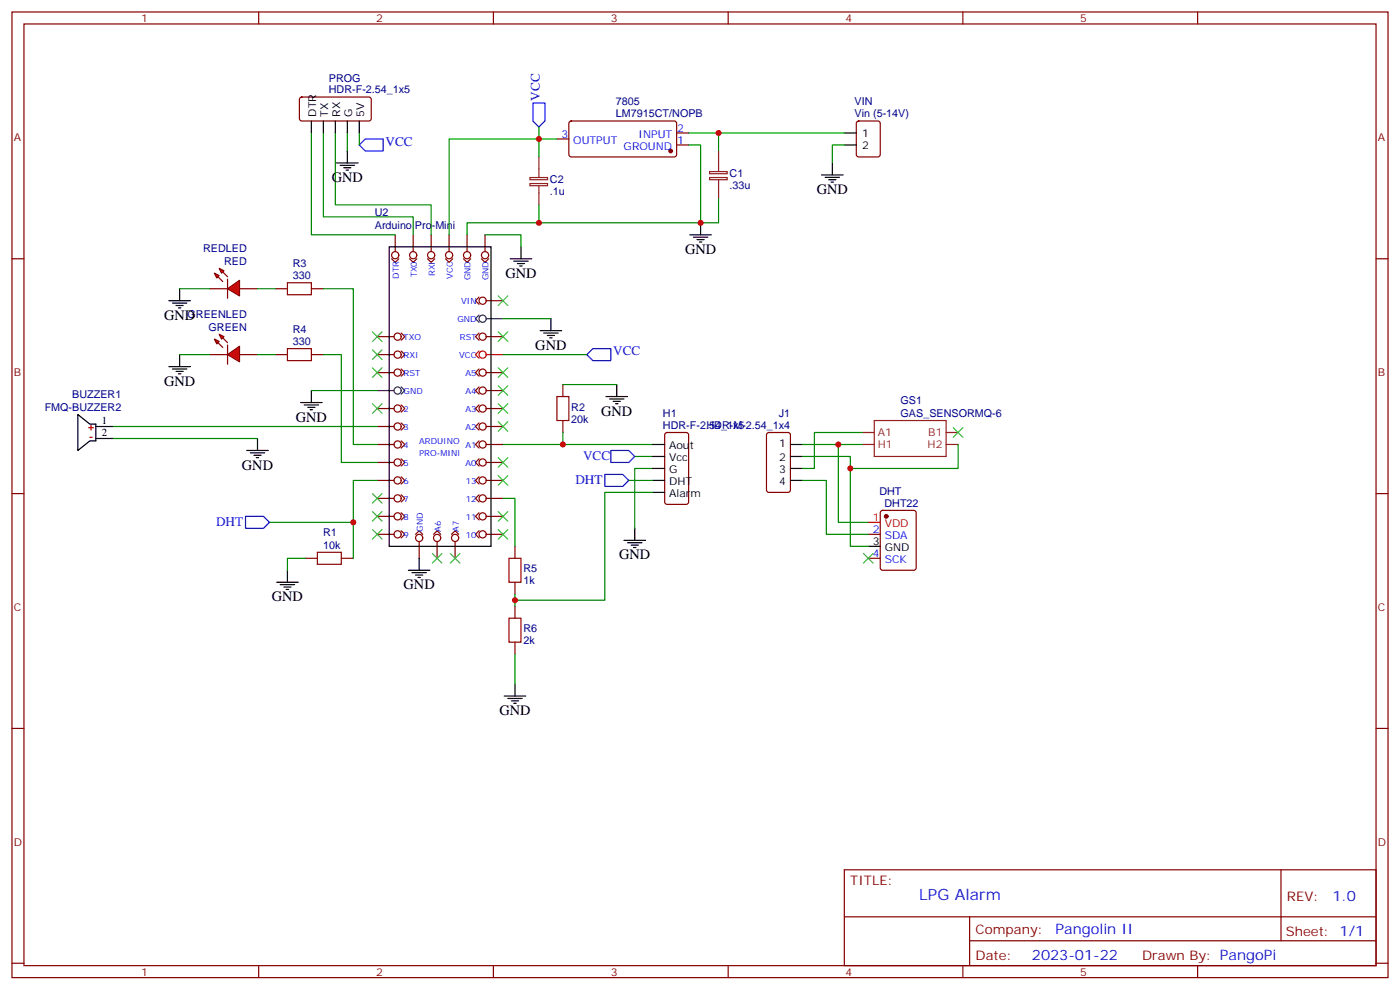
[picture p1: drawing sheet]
<svg xmlns="http://www.w3.org/2000/svg" width="412mm" height="292mm" viewBox="0 0 412 292" stroke-linecap="round" stroke-linejoin="round" font-family="sans-serif">
<g fill="none" stroke="#870000" stroke-width=".35">
<path d="M3.5 3.5h405.4v284.4h-405.4zM7.1 7.1h398.2v277.2h-398.2zM76.2 3.5v3.6M145.3 3.5v3.6M214.5 3.5v3.6M283.6 3.5v3.6M352.8 3.5v3.6M88.4 28.8l.5-.2h20l.5 .7-.1 5.9-.6 .4h-20.1l-.4-.7v-5.6zM167.8 35.8l.5-.2 30.6 .1 .4 .6v9.5l-.7 .4-30.6-.1-.4-.6v-9.2zM199.3 39.2h3.5M252.5 35.8l.4-.2h5.7l.6 .5 .1 9.4-.5 .7h-5.9l-.6-.4-.1-9.5zM164 40.9h3.6"/>
<path d="M199.3 42.7h3.5M3.5 76.2h3.6M115.4 76.2l1 1.1 1.1-1.1M116.4 69.1v5M120.6 76.2l1.1 1.1 1.1-1.1M121.7 69.1v5M125.9 76.2l1.1 1.1 1.1-1.1M127 69.1v5M131.2 76.2l1.1 1.1 1-1.1M132.3 69.1v5M136.5 76.2l1.1 1.1 1-1.1M137.6 69.1v5"/>
<path d="M141.8 76.2l1.1 1.1 1-1.1M142.9 69.1v5M405.3 76.2h3.6M81.1 85h3.6M91.7 85h3.5M111.1 99.1h5M118.2 98.1l1 1-1 1.1M141.1 87.5l-1 1 1 1.1M141.1 98.1l-1 1 1 1.1M143.2 99.1h5M143.2 88.5h5M111.1 104.4h5"/>
<path d="M111.1 109.7h5M118.2 103.4l1 1-1 1.1M118.2 108.7l1 1-1 1.1M118.2 119.2l1 1.1-1 1.1M141.1 119.2l-1 1.1 1 1.1M141.1 113.9l-1 1.1 1 1.1M141.1 108.7l-1 1 1 1.1M143.2 109.7h5M143.2 115h5M165.8 113.2v3.6M111.1 120.3h5M111.1 125.6h5"/>
<path d="M111.1 130.9h5M111.1 136.2h5M118.2 124.5l1 1.1-1 1M118.2 129.8l1 1.1-1 1M118.2 135.1l1 1.1-1 1M141.1 124.5l-1 1.1 1 1M141.1 129.8l-1 1.1 1 1M141.1 135.1l-1 1.1 1 1M143.2 120.3h5M143.2 125.6h5M143.2 130.9h5M143.2 136.2h5"/>
<path d="M165.8 123.8v3.6M3.5 145.3h3.6M111.1 141.5h5M111.1 146.8h5M111.1 152h5M111.1 157.3h5M118.2 140.4l1 1.1-1 1M118.2 145.7l1 1.1-1 1M118.2 151l1 1-1 1.1M118.2 156.3l1 1-1 1.1M122.4 157.3l1.1-1 1 1M123.5 159.5v4.9"/>
<path d="M127.7 157.3l1.1-1 1 1M128.8 159.5v4.9M133 157.3l1.1-1 1 1M134.1 159.5v4.9M141.1 140.4l-1 1.1 1 1M141.1 145.7l-1 1.1 1 1M141.1 151l-1 1 1 1.1M141.1 156.3l-1 1 1 1.1M143.2 141.5h5M143.2 146.8h5M143.2 152h5M143.2 157.3h5"/>
<path d="M255.8 157.3h3.5M259.5 150.5l.5-.2h9.2l.6 .4 .1 16.5-.5 .7h-9.4l-.7-.4v-16.5zM405.3 145.3h3.6M90 164.4h3.5M100.5 164.4h3.6M255.8 164.4h3.5M3.5 214.5h3.6M405.3 214.5h3.6M248.7 256.1h156.6v28.2h-156.6zM377.3 256.1v20.9M248.7 270h156.5M285.6 277h119.6"/>
<path d="M285.6 270v14.1M3.5 283.6h3.6M76.2 284.3v3.6M145.3 284.3v3.6M214.5 284.3v3.6M283.6 284.3v3.6M352.8 284.3v3.6M405.3 283.6h3.6"/>
<circle cx="116.4" cy="75.1" r="1.06"/>
<circle cx="121.7" cy="75.1" r="1.06"/>
<circle cx="127" cy="75.1" r="1.06"/>
<circle cx="132.3" cy="75.1" r="1.06"/>
<circle cx="137.6" cy="75.1" r="1.06"/>
<circle cx="142.9" cy="75.1" r="1.06"/>
<circle cx="117.1" cy="99.1" r="1.06"/>
<circle cx="142.2" cy="99.1" r="1.06"/>
<circle cx="142.2" cy="88.5" r="1.06"/>
<circle cx="117.1" cy="104.4" r="1.06"/>
<circle cx="117.1" cy="109.7" r="1.06"/>
<circle cx="142.2" cy="115" r="1.06"/>
<circle cx="142.2" cy="109.7" r="1.06"/>
<circle cx="117.1" cy="130.9" r="1.06"/>
<circle cx="117.1" cy="136.2" r="1.06"/>
<circle cx="117.1" cy="120.3" r="1.06"/>
<circle cx="117.1" cy="125.6" r="1.06"/>
<circle cx="142.2" cy="130.9" r="1.06"/>
<circle cx="142.2" cy="136.2" r="1.06"/>
<circle cx="142.2" cy="125.6" r="1.06"/>
<circle cx="142.2" cy="120.3" r="1.06"/>
<circle cx="117.1" cy="141.5" r="1.06"/>
<circle cx="117.1" cy="152" r="1.06"/>
<circle cx="117.1" cy="157.3" r="1.06"/>
<circle cx="117.1" cy="146.8" r="1.06"/>
<circle cx="123.5" cy="158.4" r="1.06"/>
<circle cx="128.8" cy="158.4" r="1.06"/>
<circle cx="134.1" cy="158.4" r="1.06"/>
<circle cx="142.2" cy="157.3" r="1.06"/>
<circle cx="142.2" cy="146.8" r="1.06"/>
<circle cx="142.2" cy="141.5" r="1.06"/>
<circle cx="142.2" cy="152" r="1.06"/>
</g>
<g fill="none" stroke="#333" stroke-width=".35">
<path d="M141.1 92.8l-1 1 1 1.1M143.2 93.8h5M111.1 115h5M118.2 113.9l1 1.1-1 1.1"/>
<circle cx="142.2" cy="93.8" r="1.06"/>
<circle cx="117.1" cy="115" r="1.06"/>
</g>
<g fill="none" stroke="#f00" stroke-width=".35">
<path d="M141.1 103.4l-1 1 1 1.1M143.2 104.4h5M26.1 125.9h1.4M26.5 128.8h.7M26.8 125.2v1.4M255.8 153.8h3.5"/>
<circle cx="142.2" cy="104.4" r="1.06"/>
</g>
<g fill="none" stroke="#000" stroke-width=".35">
<path d="M91.7 35.6v3.6M95.2 35.6v3.6M98.8 35.6v3.6M102.3 35.6v3.6M105.8 35.6v3.6M248.7 39.2h3.5M99.1 48h6.4M100.2 48.7h4.2M101.2 49.4h2.2M102 50.1h.7M102.3 44.4v3.6M242 51.5h6.4"/>
<path d="M243.1 52.2h4.2M244.1 52.9h2.1M244.8 53.6h.7M245.2 48v3.5M248.7 42.7h3.5M114.7 72.7h29.9v88.2h-29.9zM203.2 69.1h6.3M204.3 69.8h4.2M205.3 70.6h2.1M206 71.3h.7M206.4 65.6v3.5M22.9 122.1l3.6 2.8h1.7v4.9h-1.7l-3.6 2.8z"/>
<path d="M28.2 129.1h5.3M28.2 125.6h5.3M72.7 132.6h6.3M73.7 133.3h4.3M74.8 134.1h2.1M75.5 134.8h.7M75.8 129.1v3.5M183.8 159.1h6.3M184.9 159.8h4.2M187 155.6v3.5M81.5 171.4h6.3M82.5 172.2h4.3"/>
<path d="M83.6 172.9h2.1M84.3 173.6h.7M84.7 167.9v3.5M185.9 160.5h2.1M186.6 161.2h.7M255.8 160.9h3.5"/>
</g>
<g fill="none" stroke="#8c2424" stroke-width=".35">
<path d="M156.1 52.3h5.2v.6h-5.2zM156.1 54h5.2v.7h-5.2zM158.7 46.2v6M158.7 54.7v5.6M209 50.5h5.2v.7h-5.2zM209 52.3h5.2v.6h-5.2zM211.7 44.4v6M211.7 52.9v5.7M254 127.4h3.5M254 130.9h3.5M257.5 123.8h21.2v10.6h-21.2zM278.7 127.4h3.5"/>
<path d="M278.7 130.9h3.5"/>
</g>
<g fill="#870000" stroke="#870000" stroke-width=".35">
<circle cx="261.1" cy="152" r=".53"/>
<circle cx="197.6" cy="44.5" r=".53"/>
</g>
<path d="M84.7 83.3h7v3.5h-7zM164 116.8h3.6v7h-3.6zM93.5 162.6h7v3.6h-7z" fill="none" stroke="#a10000" stroke-width=".35"/>
<g fill="none" stroke="#008700" stroke-width=".35">
<path d="M91.7 39.2v29.9h24.7M95.2 39.2v24.7h26.5v5.2M98.8 39.2v21.1h28.2v8.8M102.3 39.2v5.2M105.8 39.2v3.5M158.7 37.4v3.5h-26.4v28.2M202.8 39.2h45.9M211.7 39.2v5.2M164 40.9h-5.3v5.3M202.8 42.7h3.6v22.9M211.7 58.6v7h-5.3M248.7 42.7h-3.5v5.3"/>
<path d="M158.7 60.3v5.3M206.4 65.6h-68.8v3.5M148.2 130.9h44.1M187 134.4h5.3M192.3 137.9h-5.3v17.7M111.1 141.5h-7v12.3h-24.7"/>
</g>
<path d="M157 30.3h3.5v5.3l-1.8 1.8-1.7-1.8zM105.8 42.7l1.8-1.8h5.3v3.5h-5.3zM179.9 132.6h5.3l1.8 1.8-1.8 1.8h-5.3z" fill="none" stroke="#00f" stroke-width=".35"/>
<path d="M280.8 125.9l2.8 2.9M283.6 125.9l-2.8 2.9" fill="none" stroke="#3c3" stroke-width=".35"/>
<g fill="#f00" stroke="#870000" stroke-width=".35">
<path d="M67 104.4l3.6-2.4v4.5z"/>
<path d="M67 101.6v5.6z"/>
</g>
<g fill="#870000" stroke="#870000" stroke-width=".35">
<path d="M65.6 99.5l1.4 1.4z"/>
<path d="M64.2 100.9l1.4 1.4z"/>
</g>
<g fill="#f00" stroke="#870000" stroke-width=".35">
<path d="M64.6 98.4l1.4 .7-.7 .7z"/>
<path d="M63.1 99.8l1.5 .7-.7 .7z"/>
</g>
<path d="M61.7 104.4h5.3M70.6 104.4h5.2" fill="none" stroke="#870000" stroke-width=".35"/>
<g fill="#f00" stroke="#870000" stroke-width=".35">
<path d="M67 85l3.6-2.5v4.6z"/>
<path d="M67 82.2v5.6z"/>
</g>
<g fill="#870000" stroke="#870000" stroke-width=".35">
<path d="M65.6 80.1l1.4 1.4z"/>
<path d="M64.2 81.5l1.4 1.4z"/>
</g>
<g fill="#f00" stroke="#870000" stroke-width=".35">
<path d="M64.6 79l1.4 .7-.7 .7z"/>
<path d="M63.1 80.4l1.5 .7-.7 .7z"/>
</g>
<path d="M61.7 85h5.3M70.6 85h5.2M81.1 104.4h3.6M91.7 104.4h3.5M196 127.6l.5-.2h5.6l.7 .4v20l-.4 .7h-5.9l-.7-.4v-20zM226 127.6l.5-.2h5.6l.7 .4v16.5l-.4 .6-5.9 .1-.7-.5v-16.4zM151.7 160.9v3.5M151.7 171.4v3.6M151.7 178.5v3.5M151.7 189.1v3.5" fill="none" stroke="#870000" stroke-width=".35"/>
<g fill="none" stroke="#000" stroke-width=".35">
<path d="M150.3 76.2h6.3M151.3 76.9h4.3M152.4 77.6h2.1M153.1 78.3h.7M153.5 72.7v3.5M49.7 88.5h6.4M50.8 89.3h4.2M51.9 90h2.1M52.6 90.7h.7M52.9 85v3.5M159.1 97.4h6.4M160.2 98.1h4.2"/>
<path d="M161.2 98.8h2.1M161.9 99.5h.7M162.3 93.8v3.6M49.7 107.9h6.4M50.8 108.7h4.2M51.9 109.4h2.1M52.6 110.1h.7M52.9 104.4v3.5M88.5 118.5h6.4M89.6 119.2h4.2M90.7 119.9h2.1M91.7 115v3.5"/>
<path d="M178.5 116.8h6.4M179.6 117.5h4.2M180.6 118.2h2.1M181.3 118.9h.7M181.7 113.2v3.6M91.4 120.6h.7M192.3 130.9h3.5M192.3 134.4h3.5M192.3 137.9h3.5M232.8 130.9h3.6M232.8 134.4h3.6M232.8 137.9h3.6"/>
<path d="M192.3 141.5h3.5M192.3 145h3.5M232.8 141.5h3.6M120.3 167.9h6.3M121.4 168.6h4.2M122.4 169.3h2.1M123.1 170h.7M123.5 164.4v3.5M148.5 205h6.4M149.6 205.7h4.2M150.6 206.4h2.2M151.3 207.1h.7"/>
<path d="M151.7 201.4v3.6"/>
</g>
<path d="M84.7 102.7h7v3.5h-7zM149.9 164.4h3.6v7h-3.6zM149.9 182h3.6v7.1h-3.6z" fill="none" stroke="#a10000" stroke-width=".35"/>
<g fill="none" stroke="#008700" stroke-width=".35">
<path d="M142.9 69.1h10.6v3.6M52.9 85h8.8M75.8 85h5.3M95.2 85h8.9v45.9h7M148.2 93.8h14.1M52.9 104.4h8.8M75.8 104.4h5.3M91.7 115h19.4M95.2 104.4h5.3v31.8h10.6M148.2 104.4h24.7M165.8 113.2h15.9M33.5 129.1h42.3"/>
<path d="M33.5 125.6h77.6M165.8 127.4v3.5M236.4 130.9h17.6M246.9 130.9v22.9h8.9M250.5 137.9v23h5.3M254 127.4h-14.1v10.5h-3.5M282.2 130.9v7h-31.7v-3.5h-14.1M104.1 153.8v10.6M148.2 146.8h3.5v14.1M185.2 141.5h7.1M192.3 145h-14.1v31.7h-26.5M236.4 141.5h7v15.8h12.4"/>
<path d="M90 164.4h-5.3v3.5M151.7 175v3.5M151.7 192.6v8.8"/>
</g>
<g fill="none" stroke="#3c3" stroke-width=".35">
<path d="M109.7 97.7l2.8 2.8M112.5 97.7l-2.8 2.8M146.8 97.7l2.8 2.8M146.8 87.1l2.8 2.9M149.6 97.7l-2.8 2.8M149.6 87.1l-2.8 2.9M109.7 103l2.8 2.8M109.7 108.3l2.8 2.8M109.7 118.9l2.8 2.8M112.5 103l-2.8 2.8M112.5 108.3l-2.8 2.8M112.5 118.9l-2.8 2.8"/>
<path d="M146.8 118.9l2.8 2.8M146.8 113.6l2.8 2.8M146.8 108.3l2.8 2.8M149.6 118.9l-2.8 2.8M149.6 113.6l-2.8 2.8M149.6 108.3l-2.8 2.8M146.8 134.8l2.8 2.8M146.8 124.2l2.8 2.8M149.6 134.8l-2.8 2.8M149.6 124.2l-2.8 2.8M109.7 145.3l2.8 2.9M109.7 150.6l2.8 2.9"/>
<path d="M109.7 155.9l2.8 2.8M112.5 155.9l-2.8 2.8M112.5 150.6l-2.8 2.9M112.5 145.3l-2.8 2.9M146.8 155.9l2.8 2.8M146.8 150.6l2.8 2.9M146.8 140.1l2.8 2.8M149.6 155.9l-2.8 2.8M149.6 150.6l-2.8 2.9M149.6 140.1l-2.8 2.8M127.4 163l2.8 2.8M130.2 163l-2.8 2.8"/>
<path d="M132.6 163l2.9 2.8M135.5 163l-2.9 2.8M254.4 163l2.8 2.8M257.2 163l-2.8 2.8"/>
</g>
<path d="M172.9 104.4l1.7-1.7h5.3v3.5h-5.3zM178.2 139.7h5.2l1.8 1.8-1.8 1.7h-5.2zM72.3 152h5.3l1.8 1.8-1.8 1.8h-5.3z" fill="none" stroke="#00f" stroke-width=".35"/>
<g fill="#c00">
<circle cx="211.7" cy="39.2" r=".88"/>
<circle cx="206.4" cy="65.6" r=".88"/>
<circle cx="158.8" cy="40.9" r=".88"/>
<circle cx="158.8" cy="65.6" r=".88"/>
<circle cx="165.8" cy="130.9" r=".88"/>
<circle cx="104.1" cy="153.8" r=".88"/>
<circle cx="246.9" cy="130.9" r=".88"/>
<circle cx="250.5" cy="137.9" r=".88"/>
<circle cx="151.7" cy="176.7" r=".88"/>
</g>
<text font-size="4.6" fill="#00f" x="270.8" y="265.1">LPG Alarm</text>
<g font-size="4.2">
<text x="97.7" y="53.6">GND</text>
<text x="240.6" y="57.1">GND</text>
<text x="201.8" y="74.8">GND</text>
<text x="148.9" y="81.8">GND</text>
<text x="48.3" y="94.2">GND</text>
<text x="157.7" y="103">GND</text>
<text x="48.3" y="113.6">GND</text>
<text x="87.1" y="124.2">GND</text>
<text x="177.1" y="122.4">GND</text>
<text x="71.3" y="138.3">GND</text>
<text x="182.4" y="164.7">GND</text>
<text x="118.9" y="173.6">GND</text>
<text x="80.1" y="177.1">GND</text>
<text x="147.1" y="210.6">GND</text>
</g>
<g font-size="4.2" fill="#00f">
<text x="392.5" y="265.4">1.0</text>
<text x="310.9" y="274.9">Pangolin II</text>
<text x="304" y="282.7">2023-01-22</text>
</g>
<g font-size="3.9" fill="#00f">
<text x="159" y="29.6" transform="rotate(-90 159 29.6)">VCC</text>
<text x="113.6" y="42.9">VCC</text>
<text x="180.6" y="104.6">VCC</text>
<text x="171.7" y="135.6">VCC</text>
<text x="169.5" y="142.6">DHT</text>
<text x="63.7" y="155">DHT</text>
</g>
<g font-size="3.9" fill="#800">
<text x="250.5" y="260.7">TITLE:</text>
<text x="379.1" y="265.4">REV:</text>
<text x="287.4" y="274.9">Company:</text>
<text x="378.7" y="275.5">Sheet: 1/1</text>
<text x="287.4" y="282.6">Date:</text>
<text x="336.4" y="282.7">Drawn By: PangoPi</text>
</g>
<g font-size="3.2" fill="#800">
<text x="41.6" y="6.5">1</text>
<text x="110.8" y="6.5">2</text>
<text x="179.9" y="6.5">3</text>
<text x="249.1" y="6.5">4</text>
<text x="318.2" y="6.5">5</text>
<text x="4.1" y="41.6">A</text>
<text x="405.9" y="41.6">A</text>
<text x="4.1" y="110.8">B</text>
<text x="405.9" y="110.8">B</text>
<text x="4.1" y="179.9">C</text>
<text x="405.9" y="179.9">C</text>
<text x="4.1" y="249.1">D</text>
<text x="405.9" y="249.1">D</text>
<text x="41.6" y="287.3">1</text>
<text x="110.8" y="287.3">2</text>
<text x="179.9" y="287.3">3</text>
<text x="249.1" y="287.3">4</text>
<text x="318.2" y="287.3">5</text>
</g>
<g font-size="3.2" fill="#000080">
<text x="96.9" y="27.5">HDR-F-2.54_1x5</text>
<text x="96.9" y="24">PROG</text>
<text x="181.4" y="34.6">LM7915CT/NOPB</text>
<text x="181.4" y="30.8">7805</text>
<text x="251.7" y="34.6">Vin (5-14V)</text>
<text x="251.7" y="30.8">VIN</text>
<text x="162" y="53.9">C2</text>
<text x="214.9" y="52.1">C1</text>
<text x="162" y="57.4">.1u</text>
<text x="214.9" y="55.7">.33u</text>
<text x="110.4" y="63.7">U2</text>
<text x="110.4" y="67.4">Arduino Pro-Mini</text>
<text x="59.8" y="74.2">REDLED</text>
<text x="66" y="78">RED</text>
<text x="86.3" y="82.2">330</text>
<text x="86.3" y="78.7">R3</text>
<text x="55.3" y="93.6">GREENLED</text>
<text x="61.4" y="97.4">GREEN</text>
<text x="86.3" y="101.6">330</text>
<text x="86.3" y="98.1">R4</text>
<text x="21.3" y="117.3">BUZZER1</text>
<text x="265.3" y="119">GS1</text>
<text x="13.2" y="121">FMQ-BUZZER2</text>
<text x="168.3" y="124.4">20k</text>
<text x="168.3" y="120.9">R2</text>
<text x="195.3" y="122.8">H1</text>
<text x="229.4" y="122.8">J1</text>
<text x="265.3" y="122.8">GAS_SENSORMQ-6</text>
<text x="195.3" y="126.3">HDR-F-2.54_1x5</text>
<text x="208.1" y="126.3">HDR-M-2.54_1x4</text>
<text x="259" y="145.7">DHT</text>
<text x="260.5" y="149.2">DHT22</text>
<text x="95.2" y="161.6">10k</text>
<text x="95.2" y="157.8">R1</text>
<text x="154.2" y="172.1">1k</text>
<text x="154.2" y="168.6">R5</text>
<text x="154.2" y="189.7">2k</text>
<text x="154.2" y="186.2">R6</text>
</g>
<g font-size="3.2">
<text x="93.1" y="34.3" transform="rotate(-90 93.1 34.3)">DTR</text>
<text x="96.7" y="34.3" transform="rotate(-90 96.7 34.3)">TX</text>
<text x="100.2" y="34.3" transform="rotate(-90 100.2 34.3)">RX</text>
<text x="103.7" y="34.3" transform="rotate(-90 103.7 34.3)">G</text>
<text x="107.2" y="34.3" transform="rotate(-90 107.2 34.3)">5V</text>
<text x="254" y="40.2">1</text>
<text x="254" y="43.7">2</text>
<text x="30" y="124.9">1</text>
<text x="30" y="128.4">2</text>
<text x="229.5" y="131.6">1</text>
<text x="197.1" y="132.3">Aout</text>
<text x="197.1" y="135.8">Vcc</text>
<text x="229.5" y="135.8">2</text>
<text x="197.1" y="139.3">G</text>
<text x="197.1" y="142.9">DHT</text>
<text x="229.5" y="139.3">3</text>
<text x="229.5" y="142.9">4</text>
<text x="197.1" y="146.4">Alarm</text>
<text x="257.1" y="160.5">3</text>
<text x="260.6" y="162.3">GND</text>
</g>
<g font-size="3.2" fill="#00f">
<text x="165.4" y="40.6">3</text>
<text x="188.1" y="40.6">INPUT</text>
<text x="199.5" y="38.8">2</text>
<text x="168.9" y="42.3">OUTPUT</text>
<text x="183.7" y="44.1">GROUND</text>
<text x="199.5" y="42.3">1</text>
<text x="257.1" y="157">2</text>
<text x="260.6" y="158.7">SDA</text>
<text x="257.1" y="164">4</text>
<text x="260.6" y="165.8">SCK</text>
</g>
<g font-size="3.2" fill="#8d2323">
<text x="258.6" y="128.4">A1</text>
<text x="258.6" y="131.9">H1</text>
<text x="273.2" y="131.9">H2</text>
<text x="273.4" y="128.4">B1</text>
</g>
<g font-size="3.2" fill="#f00">
<text x="257.1" y="153.5">1</text>
<text x="260.6" y="155.2">VDD</text>
</g>
<g font-size="2.5" fill="#00f">
<text x="117.5" y="82" transform="rotate(-90 117.5 82)">DTR</text>
<text x="122.8" y="81.7" transform="rotate(-90 122.8 81.7)">TX0</text>
<text x="128.1" y="81.4" transform="rotate(-90 128.1 81.4)">RXI</text>
<text x="133.3" y="82" transform="rotate(-90 133.3 82)">VCC</text>
<text x="138.6" y="82.6" transform="rotate(-90 138.6 82.6)">GND</text>
<text x="143.9" y="82.6" transform="rotate(-90 143.9 82.6)">GND</text>
<text x="135.8" y="89.6">VIN</text>
<text x="134.7" y="94.9">GND</text>
<text x="118.9" y="100.2">TXO</text>
<text x="135.5" y="100.2">RST</text>
<text x="118.9" y="105.5">RXI</text>
<text x="135.3" y="105.5">VCC</text>
<text x="118.9" y="110.8">RST</text>
<text x="137.1" y="110.8">A5</text>
<text x="118.9" y="116.1">GND</text>
<text x="137.1" y="116.1">A4</text>
<text x="118.9" y="121.4">2</text>
<text x="137.1" y="121.4">A3</text>
<text x="118.9" y="126.6">3</text>
<text x="118.9" y="131.9">4</text>
<text x="123.5" y="130.9">ARDUINO</text>
<text x="137.1" y="126.6">A2</text>
<text x="137.1" y="131.9">A1</text>
<text x="118.9" y="137.2">5</text>
<text x="123.5" y="134.4">PRO-MINI</text>
<text x="137.1" y="137.2">A0</text>
<text x="118.9" y="142.5">6</text>
<text x="137.3" y="142.5">13</text>
<text x="118.9" y="147.8">7</text>
<text x="137.3" y="147.8">12</text>
<text x="118.9" y="153.1">8</text>
<text x="137.3" y="153.1">11</text>
<text x="118.9" y="158.4">9</text>
<text x="124.5" y="156.6" transform="rotate(-90 124.5 156.6)">GND</text>
<text x="129.8" y="156.6" transform="rotate(-90 129.8 156.6)">A6</text>
<text x="135.1" y="156.6" transform="rotate(-90 135.1 156.6)">A7</text>
<text x="137.3" y="158.4">10</text>
</g>
</svg>
